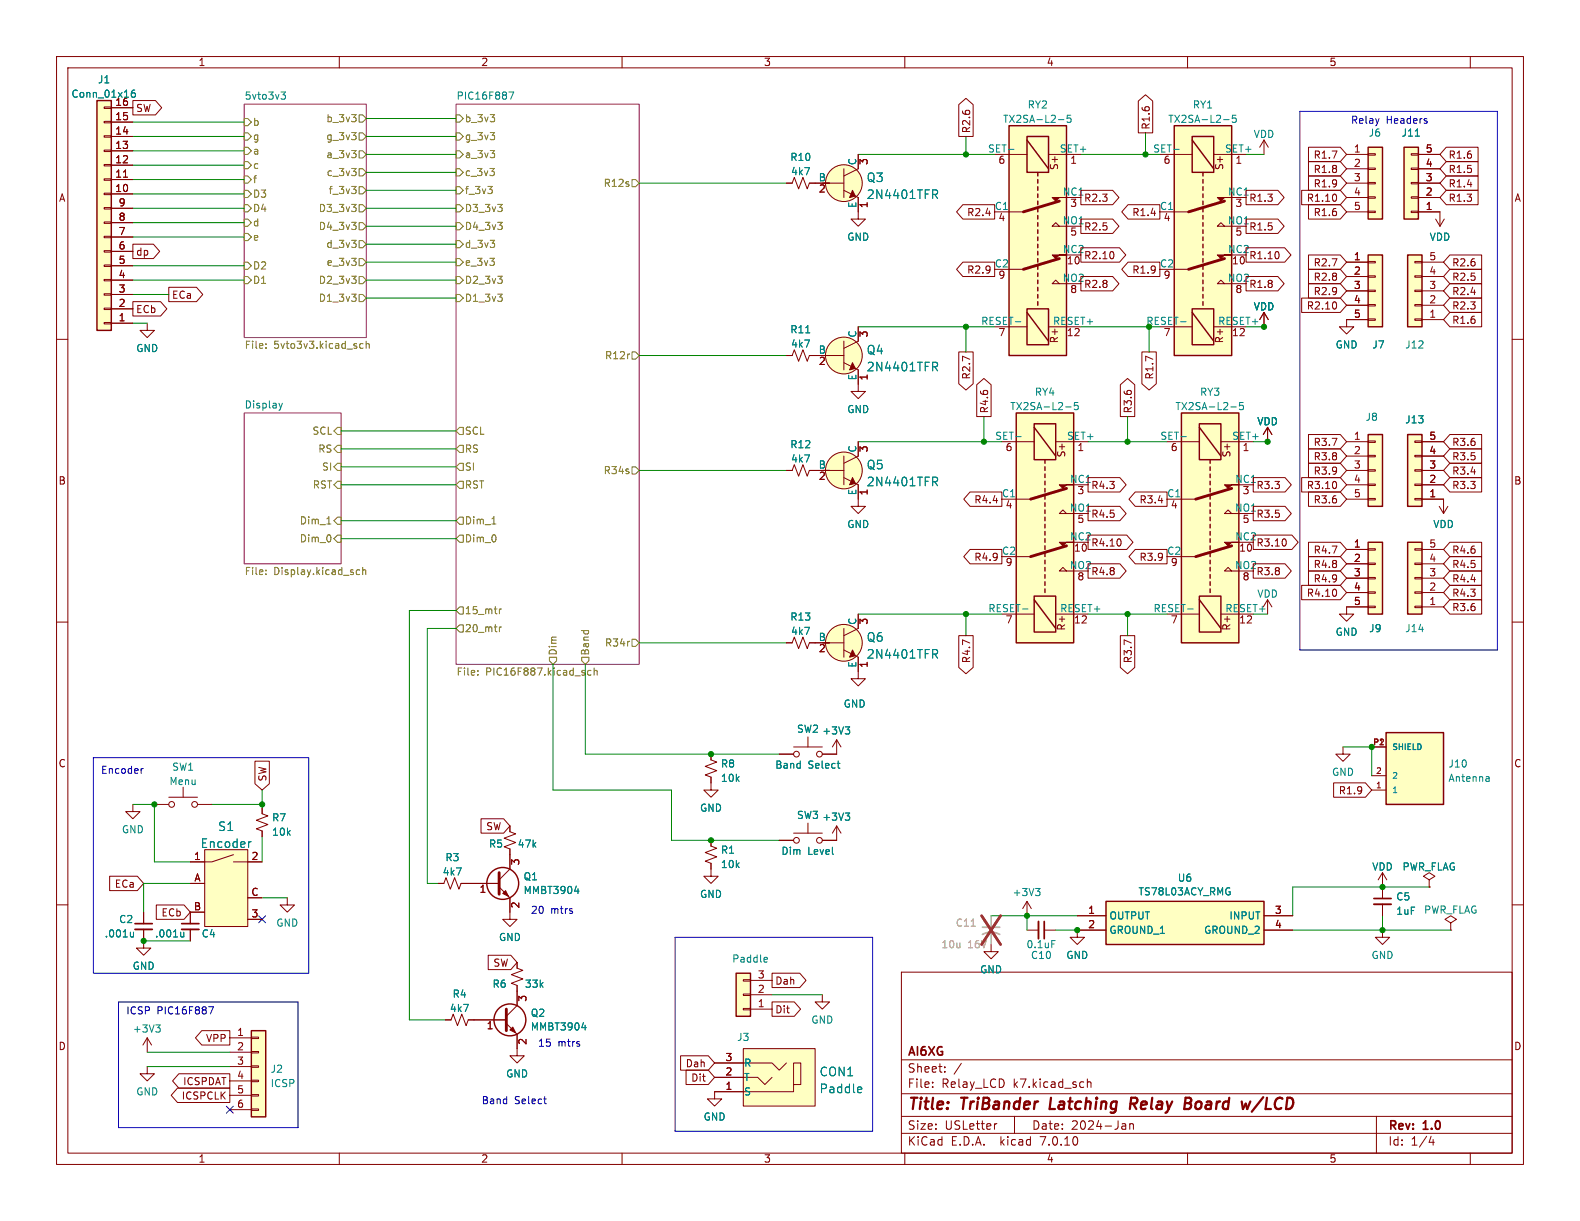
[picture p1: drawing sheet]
<svg xmlns="http://www.w3.org/2000/svg" width="279mm" height="216mm" viewBox="0 0 279 216" stroke-linecap="round" stroke-linejoin="round" font-family="sans-serif">
<g fill="none" stroke="#840000" stroke-width=".18">
<path d="M10 10h259.4v195.9h-259.4zM12 12h255.4v191.9h-255.4zM18.4 18.9h1.3v.3h-1.3zM19.7 19.1h3.8M23.5 17.8h4l1.1 1.3-1.1 1.2h-4zM60 10v2M110 10v2M160 10v2M169.5 18.5l1.3-1.1 1.3 1.1v5.6h-2.6zM201.3 17.9l1.3-1.1 1.2 1.1v5.6h-2.5zM210 10v2M260 10v2"/>
<path d="M18.4 21.5h1.3v.2h-1.3zM18.4 24h1.3v.3h-1.3zM18.4 26.5h1.3v.3h-1.3zM18.4 29.1h1.3v.2h-1.3zM18.4 31.6h1.3v.3h-1.3zM18.4 34.2h1.3v.2h-1.3zM18.4 36.7h1.3v.3h-1.3zM18.4 39.2h1.3v.3h-1.3zM19.7 34.3h3.8M19.7 31.8h3.8M19.7 29.2h3.8M19.7 26.7h3.8"/>
<path d="M19.7 24.1h3.8M19.7 21.6h3.8M19.7 39.4h3.8M19.7 36.8h3.8M21.8 31.3h.8M139.1 32.4h1l.4-1 .7 2 .8-2 .7 2 .4-1h6.1M149.2 33.7l2.6 1.2v3.8h1.2l-1.2 1.3-1.3-1.3h1.3M149.2 29.8v5.1M151.8 27.3v2.5l-2.6 1.3M170.3 36.2h5.6v2.5h-5.6l-1.1-1.2zM175.9 37.5h5.1M178.4 27.3h3.2"/>
<path d="M185.4 27.3h3.2M191.1 38.7h5.7l1.1 1.3-1.1 1.3h-5.7zM191.1 33.7h5.7l1.1 1.2-1.1 1.3h-5.7zM199.5 36.2h5.6v2.5h-5.6l-1.1-1.2zM205.1 37.5h5.1M207.6 27.3h3.2M214.6 27.3h3.2M220.3 33.7h5.7l1.1 1.2-1.1 1.3h-5.7zM220.3 38.7h5.7l1.1 1.3-1.1 1.3h-5.7zM223.5 24.8v2.5M223.5 24.8l-.7 1.2M223.5 24.8l.8 1.2"/>
<path d="M230.2 33.7h6.8l1.1 1.2-1.1 1.3h-6.8zM231.4 36.2h5.6l1.1 1.3-1.1 1.2h-5.6zM231.4 28.6h5.6l1.1 1.2-1.1 1.3h-5.6zM231.4 26h5.6l1.1 1.3-1.1 1.3h-5.6zM231.4 31.1h5.6l1.1 1.3-1.1 1.3h-5.6zM236.2 34.4l.2 .4-.2 .7M238.1 32.4h3.8M238.1 27.3h3.8M238.1 37.5h3.8M238.1 34.9h3.8M238.1 29.8h3.8M241.9 37.3h1.3v.3h-1.3z"/>
<path d="M241.9 34.8h1.3v.3h-1.3zM241.9 32.3h1.3v.2h-1.3zM241.9 29.7h1.3v.3h-1.3zM241.9 27.2h1.3v.2h-1.3zM249.6 27.2h1.2v.2h-1.2zM249.6 29.7h1.2v.3h-1.2zM249.6 32.3h1.2v.2h-1.2zM249.6 34.8h1.2v.3h-1.2zM249.6 37.3h1.2v.3h-1.2zM250.8 32.4h3.8M250.8 27.3h3.8M250.8 37.5h3.8v2.5"/>
<path d="M250.8 34.9h3.8M250.8 29.8h3.8M253.9 38.7l.7 1.3M255.4 38.7l-.8 1.3M255.7 26h5.7v2.6h-5.7l-1.1-1.3zM255.7 33.7h5.7v2.5h-5.7l-1.1-1.3zM255.7 31.1h5.7v2.6h-5.7l-1.1-1.3zM255.7 28.6h5.7v2.5h-5.7l-1.1-1.3zM10 60h2M18.4 41.8h1.3v.2h-1.3zM18.4 44.3h1.3v.3h-1.3zM18.4 46.9h1.3v.2h-1.3z"/>
<path d="M18.4 49.4h1.3v.3h-1.3zM18.4 51.9h1.3v.3h-1.3zM18.4 54.5h1.3v.2h-1.3zM18.4 57h1.3v.3h-1.3zM19.7 57.2h3.8M19.7 54.6h3.8M19.7 52.1h3.8M19.7 49.5h3.8M19.7 47h3.8M19.7 44.5h3.8M19.7 41.9h3.8M23.5 43.2h3.6l1.1 1.3-1.1 1.2h-3.6z"/>
<path d="M23.5 53.3h4.9l1.1 1.3-1.1 1.3h-4.9zM26 57.2v1.2h1.3l-1.3 1.3-1.2-1.3h1.2M29.8 50.8h4.9l1.2 1.3-1.2 1.2h-4.9zM151.8 57.8v2.5l-2.6 1.3M170.3 46.4h5.6v2.5h-5.6l-1.1-1.3zM178.4 47.6h2.6M178.4 57.8h3.2M185.4 57.8h3.2M187.3 40l-.6-.6-.6 .6h2.5M187.3 50.2l-.6-.7-.6 .7h2.5M191.1 48.9h5.7l1.1 1.3-1.1 1.2h-5.7zM191.1 43.8h6.9l1.1 1.3-1.1 1.3h-6.9z"/>
<path d="M196.9 44.6l.1 .4-.1 .6M199.5 46.4h5.6v2.5h-5.6l-1.1-1.3zM207.6 47.6h2.6M207.6 57.8h3.2M214.6 57.8h3.2M216.5 40l-.6-.6-.6 .6h2.5M216.5 50.2l-.6-.7-.6 .7h2.5M220.3 48.9h5.7l1.1 1.3-1.1 1.2h-5.7zM220.3 43.8h6.9l1.1 1.3-1.1 1.3h-6.9zM223.5 55.2l-.7 1.3M223.5 55.2v2.6M223.5 55.2l.8 1.3"/>
<path d="M226.1 44.6l.1 .4-.1 .6M230.2 52.7h6.8l1.1 1.3-1.1 1.2h-6.8zM231.4 47.6h5.6l1.1 1.3-1.1 1.3h-5.6zM231.4 45.1h5.6l1.1 1.3-1.1 1.2h-5.6zM231.4 50.2h5.6l1.1 1.2-1.1 1.3h-5.6zM236.2 53.5l.2 .4-.2 .6M238.1 46.4h3.8M238.1 48.9h3.8M238.1 51.4h3.8M238.1 54h3.8M241.9 56.4h1.3v.2h-1.3zM241.9 53.8h1.3v.3h-1.3z"/>
<path d="M241.9 51.3h1.3v.3h-1.3zM241.9 48.8h1.3v.2h-1.3zM241.9 46.2h1.3v.3h-1.3zM241.9 56.5h-3.8v1.3h1.3l-1.3 1.3-1.2-1.3h1.2M250.2 46.2h1.3v.3h-1.3zM250.2 48.8h1.3v.2h-1.3zM250.2 51.3h1.3v.3h-1.3zM250.2 53.8h1.3v.3h-1.3zM250.2 56.4h1.3v.2h-1.3zM251.5 46.4h3.8M251.5 48.9h3.8M251.5 51.4h3.8"/>
<path d="M251.5 54h3.8M251.5 56.5h3.8M256.4 52.7h5.6v2.5h-5.6l-1.1-1.2zM256.4 55.2h5.6v2.6h-5.6l-1.1-1.3zM256.4 47.6h5.6v2.6h-5.6l-1.1-1.3zM256.4 50.2h5.6v2.5h-5.6l-1.1-1.3zM256.4 45.1h5.6v2.5h-5.6l-1.1-1.2zM267.4 60h2M139.1 62.9h1l.4-1.1 .7 2.1 .8-2.1 .7 2.1 .4-1h6.1M149.2 64.1l2.6 1.3v3.8h1.2l-1.2 1.3-1.3-1.3h1.3M149.2 60.3v5.1M151.8 78.1v2.5l-2.6 1.3"/>
<path d="M169.5 62.2h2.6v5.7l-1.3 1.1-1.3-1.1zM172.7 68l1.3-1.1 1.3 1.1v5.7h-2.6zM179.7 78.1h3.2M186.7 78.1h3.2M198.1 68l1.3-1.1 1.3 1.1v5.7h-2.6zM201.9 62.2h2.6v5.7l-1.3 1.1-1.3-1.1zM208.9 78.1h3.2M215.9 78.1h3.2M224.2 75.6l-.8 1.2M224.2 75.6v2.5M224.2 75.6l.7 1.2M231.4 79.4h5.6l1.1 1.2-1.1 1.3h-5.6z"/>
<path d="M231.4 76.8h5.6l1.1 1.3-1.1 1.3h-5.6zM238.1 78.1h3.8M241.9 78h1.3v.2h-1.3zM250.2 78h1.3v.2h-1.3zM251.5 78.1h3.8M256.4 76.8h5.6v2.6h-5.6l-1.1-1.3zM256.4 79.4h5.6v2.5h-5.6l-1.1-1.3zM139.1 83.2h1l.4-1 .7 2 .8-2 .7 2 .4-1h6.1M149.2 84.5l2.6 1.2v3.8h1.2l-1.2 1.3-1.3-1.3h1.3M149.2 80.6v5.1M171.5 87h5.7v2.5h-5.7l-1.1-1.2zM171.5 97.2h5.7v2.5h-5.7l-1.1-1.3z"/>
<path d="M177.2 88.3h5M179.7 98.4h2.5M188.6 90.8l-.6-.6-.7 .6h2.6M192.4 89.5h5.6l1.1 1.3-1.1 1.3h-5.6zM192.4 99.7h5.6l1.1 1.3-1.1 1.2h-5.6zM192.4 94.6h6.8l1.2 1.3-1.2 1.3h-6.8zM192.4 84.5h5.6l1.1 1.2-1.1 1.3h-5.6zM198.1 95.4l.1 .4-.1 .6M200.7 97.2h5.7v2.5h-5.7l-1.1-1.3zM200.7 87h5.7v2.5h-5.7l-1.1-1.2zM206.4 88.3h5.1M208.9 98.4h2.6"/>
<path d="M217.8 90.8l-.6-.6-.7 .6h2.6M221.6 99.7h5.6l1.2 1.3-1.2 1.2h-5.6zM221.6 84.5h5.6l1.2 1.2-1.2 1.3h-5.6zM221.6 89.5h5.6l1.2 1.3-1.2 1.3h-5.6zM221.6 94.6h6.9l1.1 1.3-1.1 1.3h-6.9zM227.3 95.4l.2 .4-.2 .6M230.2 84.5h6.8l1.1 1.2-1.1 1.3h-6.8zM231.4 81.9h5.6l1.1 1.3-1.1 1.3h-5.6zM231.4 87h5.6l1.1 1.3-1.1 1.2h-5.6zM231.4 95.9h5.6l1.1 1.3-1.1 1.2h-5.6zM231.4 98.4h5.6l1.1 1.3-1.1 1.3h-5.6zM236.2 85.2l.2 .4-.2 .7"/>
<path d="M238.1 83.2h3.8M238.1 99.7h3.8M238.1 97.2h3.8M238.1 88.3h3.8M238.1 85.7h3.8M238.1 80.6h3.8M241.9 88.1h1.3v.3h-1.3zM241.9 85.6h1.3v.3h-1.3zM241.9 83.1h1.3v.2h-1.3zM241.9 80.5h1.3v.3h-1.3zM241.9 99.6h1.3v.2h-1.3zM241.9 97h1.3v.3h-1.3z"/>
<path d="M250.2 97h1.3v.3h-1.3zM250.2 99.6h1.3v.2h-1.3zM250.2 80.5h1.3v.3h-1.3zM250.2 83.1h1.3v.2h-1.3zM250.2 85.6h1.3v.3h-1.3zM250.2 88.1h1.3v.3h-1.3zM251.5 83.2h3.8M251.5 99.7h3.8M251.5 97.2h3.8M251.5 88.3h3.8v2.5M251.5 85.7h3.8M251.5 80.6h3.8"/>
<path d="M254.5 89.5l.8 1.3M256 89.5l-.7 1.3M256.4 81.9h5.6v2.6h-5.6l-1.1-1.3zM256.4 84.5h5.6v2.5h-5.6l-1.1-1.3zM256.4 95.9h5.6v2.5h-5.6l-1.1-1.2zM256.4 98.4h5.6v2.6h-5.6l-1.1-1.3zM10 110h2M139.1 113.7h1l.4-1.1 .7 2.1 .8-2.1 .7 2.1 .4-1h6.1M149.2 114.9l2.6 1.3v3.8h1.2l-1.2 1.3-1.3-1.3h1.3M149.2 111.1v5.1M151.8 108.6v2.5l-2.6 1.3M169.5 112.4h2.6v5.6l-1.3 1.1-1.3-1.1z"/>
<path d="M179.7 108.6h3.2M186.7 108.6h3.2M188.6 101l-.6-.7-.7 .7h2.6M198.1 112.4h2.6v5.6l-1.3 1.1-1.3-1.1zM208.9 108.6h3.2M215.9 108.6h3.2M217.8 101l-.6-.7-.7 .7h2.6M224.2 106v2.6M224.2 106l-.8 1.3M224.2 106l.7 1.3M230.2 103.5h6.8l1.1 1.3-1.1 1.2h-6.8zM231.4 101h5.6l1.1 1.2-1.1 1.3h-5.6z"/>
<path d="M236.2 104.3l.2 .4-.2 .6M238.1 104.8h3.8M238.1 102.2h3.8M241.9 107.2h1.3v.2h-1.3zM241.9 104.6h1.3v.3h-1.3zM241.9 102.1h1.3v.3h-1.3zM241.9 107.3h-3.8v1.3h1.3l-1.3 1.3-1.2-1.3h1.2M250.2 102.1h1.3v.3h-1.3zM250.2 104.6h1.3v.3h-1.3zM250.2 107.2h1.3v.2h-1.3zM251.5 107.3h3.8M251.5 104.8h3.8"/>
<path d="M251.5 102.2h3.8M256.4 106h5.6v2.6h-5.6l-1.1-1.3zM256.4 101h5.6v2.5h-5.6l-1.1-1.3zM256.4 103.5h5.6v2.5h-5.6l-1.1-1.2zM267.4 110h2M32.4 139.2v1.8M45.1 134.6h2.5v4l-1.2 1.1-1.3-1.1zM125.7 133.4v1l1 .3-2 .8 2 .8-2 .7 1 .4v2.3h1.3l-1.3 1.3-1.2-1.3h1.2M137.8 133.4h2.5M140.3 132.1h5.1M142.9 130.3v1.8M148 130.8v2.6h-2.6"/>
<path d="M148 130.8l-.8 1.3M148 130.8l.7 1.3M235.8 138.4h5.7l1.1 1.3-1.1 1.3h-5.7zM237.5 132.1v1.3h1.3l-1.3 1.2-1.3-1.2h1.3M242.6 139.7h2.5M242.6 137.2h2.5M242.6 132.1h2.5M10 160h2M19.4 154.9h4.9l1.1 1.3-1.1 1.3h-4.9zM23.5 142.2v1.3h1.3l-1.3 1.3-1.3-1.3h1.3M27.3 142.2h2.5M29.8 141h5.1"/>
<path d="M33.7 156.2h2.5M34.9 142.2h2.6M36.2 150.2h7.6v13.6h-7.6zM41.3 151.1l-3.8 1.3h-3.8M41.3 152.4h5.1M43.8 158.8h2.6M46.4 142.9v1l1 .4-2.1 .7 2.1 .8-2.1 .8 1.1 .3v1.1M50.8 158.8v1.2h1.3l-1.3 1.3-1.3-1.3h1.3M77.5 156.2h1l.4-1 .7 2 .8-2 .8 2 .3-1h6.8M85.1 144.8h4l1.1 1.3-1.1 1.2h-4zM88.3 156.8l1.9 2v3.8h1.2l-1.2 1.2-1.3-1.2h1.3M90.2 146.1v1l1 .3-2 .8 2 .8-2 .7 1 .4v3.6l-1.9 1.9"/>
<path d="M125.7 148.6v1l1 .4-2 .7 2 .8-2 .8 1 .4v2.2h1.3l-1.3 1.3-1.2-1.3h1.2M137.8 148.6h2.5M140.3 147.3h5.1M142.9 145.5v1.8M148 146.1v2.5h-2.6M148 146.1l-.8 1.2M148 146.1l.7 1.2M181.6 159.4l-.8 1.3M181.6 159.4v2.5M181.6 159.4l.8 1.3M244.5 154.3l-.8 1.3M244.5 154.3v4.6"/>
<path d="M244.5 159.9v2M244.5 154.3l.7 1.3M252.7 155.6l1-.7-1-.6-1 .6 1 .7v1.2M252.7 156.8h.1M267.4 160h2M25.4 164.3v3.3h1.3l-1.3 1.3-1.3-1.3h1.3M25.4 161.3v2M27.6 160h4.9l1.2 1.3-1.2 1.3h-4.9zM33.7 161.3h2.5M33.7 161.3v2M33.7 164.3v2.1M43.8 162.6h2.6"/>
<path d="M86.3 168.9h4l1.1 1.3-1.1 1.3h-4zM91.4 170.2v1l1.1 .4-2.1 .7 2.1 .8-2.1 .8 1 .3v3.6l-1.9 1.9M131.4 173.2h1.3v.3h-1.3zM131.4 175.8h1.3v.2h-1.3zM131.4 178.3h1.3v.3h-1.3zM132.7 178.4h3.8M132.7 175.9h3.8M132.7 173.4h3.8M136.5 172.1h4.9l1.1 1.3-1.1 1.2h-4.9zM136.5 177.2h4l1.1 1.2-1.1 1.3h-4zM145.4 175.9v1.3h1.3l-1.3 1.2-1.3-1.2h1.3M159.4 171.9h108v32h-108z"/>
<path d="M175.3 167v1.3h1.2l-1.2 1.2-1.3-1.2h1.3M181.6 164.5h2M184.7 164.5h2M190.5 161.9h5.1M195.6 164.5h-5.1v1.2h1.3l-1.3 1.3-1.3-1.3h1.3M223.5 161.9h5.1M223.5 164.5h5.1M244.5 164.5v1.2h1.2l-1.2 1.3-1.3-1.3h1.3M256.5 163.2l1.1-.6-1.1-.7-1 .7 1 .6v1.3M256.5 164.5h.1M26 188.6v1.3h1.3l-1.3 1.2-1.2-1.2h1.2M26 183.5l-.7 1.3"/>
<path d="M26 183.5v2.6M26 183.5l.8 1.3M31.4 192.4h9.2v2.5h-9.2l-1.1-1.2zM31.6 189.9h9v2.5h-9l-1.1-1.3zM35.7 182.2h4.9v2.6h-4.9l-1.1-1.3zM40.6 183.5h3.8M40.6 186.1h3.8M40.6 188.6h3.8M40.6 191.1h3.8M40.6 193.7h3.8M40.6 196.2h3.8M44.4 196.1h1.3v.2h-1.3z"/>
<path d="M44.4 193.5h1.3v.3h-1.3zM44.4 191h1.3v.3h-1.3zM44.4 188.5h1.3v.2h-1.3zM44.4 185.9h1.3v.3h-1.3zM44.4 183.4h1.3v.2h-1.3zM78.7 180.3h1.1l.3-1 .8 2.1 .8-2.1 .7 2.1 .4-1.1h6.7M89.5 181l1.9 1.9v3.8h1.3l-1.3 1.3-1.2-1.3h1.2M120.4 186.7h4.9l1.1 1.3-1.1 1.2h-4.9zM121.3 189.2h4l1.1 1.3-1.1 1.3h-4zM126.4 190.5h7.6l1.3 1.3 1.2-1.3M126.4 188h10.1l1.3 1.2 1.3-1.2M131.4 185.4h12.7v10.2h-12.7z"/>
<path d="M140.3 191.8h1.3v-3.8h-1.3v5h-13.9v1.3h1.2l-1.2 1.3-1.3-1.3h1.3M159.4 197.4h108M159.4 193.4h108M159.4 187.4h108M164.9 192.1v.2M164.9 191.4v.1M167.1 189.4v.2M167.1 188.7v.1M170 188l-1.3 1.9M176.3 198.7l-.3 .1M179.4 197.4v3M192.3 190.8v1.5"/>
<path d="M192.3 191.4l.2-.1 .4 .1v.9M198.6 198.7h.3l.2 .2v.8M199.1 199.6l-.5 .1M199.1 199l-.5 .1M199.8 198.8l.2-.1 .4 .1v.9M199.8 198.7v1M243.4 197.4v6.5M60 203.9v2M110 203.9v2M159.4 200.4h108M160 203.9v2M210 203.9v2"/>
<path d="M253.1 200.9l-.4 1.1h.9M253.4 201.5v1M260 203.9v2"/>
<circle cx="149.2" cy="32.4" r="3.3"/>
<circle cx="149.2" cy="62.9" r="3.3"/>
<circle cx="149.2" cy="83.2" r="3.3"/>
<circle cx="149.2" cy="113.7" r="3.3"/>
<circle cx="140.8" cy="133.4" r=".51"/>
<circle cx="144.9" cy="133.4" r=".51"/>
<circle cx="30.4" cy="142.2" r=".51"/>
<circle cx="34.4" cy="142.2" r=".51"/>
<circle cx="140.8" cy="148.6" r=".51"/>
<circle cx="144.9" cy="148.6" r=".51"/>
</g>
<path d="M185.9 194.1l-.3 2h1M200.4 195.2l.5 .9M200.8 194.1h-.8l-.2 2M200.9 195.1l-1 .1M209.5 195.1h.7M209.7 194.1h.6a.49 .49 0 0 1 .4 .5 .49 .49 0 0 1-.5 .5M210.2 195.1l.3 .1a.58 .58 0 0 1-.3 .9h-.8M223.4 194l-2 2.6" fill="none" stroke="#840000" stroke-width=".4"/>
<g fill="#fff" stroke="#fff" stroke-width=".18">
<path d="M80.6 18.4h32.4v99.1h-32.4z"/>
<path d="M43.2 18.4h21.6v41.3h-21.6z"/>
<path d="M43.2 73h17.1v26.7h-17.1z"/>
</g>
<path d="M43.2 18.4h21.6v41.3h-21.6zM80.6 18.4h32.4v99.1h-32.4zM43.2 73h17.1v26.7h-17.1z" fill="none" stroke="#840084" stroke-width=".18"/>
<g fill="none" stroke="#848400" stroke-width=".18">
<path d="M43.2 36.2h.6l.6 .6-.6 .7h-.6zM43.2 38.7h.6l.6 .7-.6 .6h-.6zM43.2 31.1h.6l.6 .7-.6 .6h-.6zM43.2 26h.6l.6 .7-.6 .6h-.6zM43.2 28.6h.6l.6 .6-.6 .6h-.6zM43.2 33.7h.6l.6 .6-.6 .6h-.6zM43.2 21h.6l.6 .6-.6 .6h-.6zM43.2 23.5h.6l.6 .6-.6 .7h-.6zM62.2 29.8h.8l-.5 .5M62.2 36.1h.8l-.5 .5M62.2 33h.8l-.5 .4M62.2 39.3h.8l-.5 .5"/>
<path d="M62.9 36.7v.6M62.9 30.4v.5M62.9 33.6v.5M62.9 39.9v.6M63.5 20.3h.6l.7 .7-.7 .6h-.6zM63.5 36.2h.6l.7 .6-.7 .7h-.6zM63.5 33h.6l.7 .7-.7 .6h-.6zM63.5 23.5h.6l.7 .6-.7 .7h-.6zM63.5 26.7h.6l.7 .6-.7 .6h-.6zM63.5 29.8h.6l.7 .7-.7 .6h-.6zM63.5 39.4h.6l.7 .6-.7 .6h-.6zM80.6 26.7h.7l.6 .6-.6 .6h-.7z"/>
<path d="M80.6 20.3h.7l.6 .7-.6 .6h-.7zM80.6 29.8h.7l.6 .7-.6 .6h-.7zM80.6 23.5h.7l.6 .6-.6 .7h-.7zM80.6 36.2h.7l.6 .6-.6 .7h-.7zM80.6 33h.7l.6 .7-.6 .6h-.7zM80.6 39.4h.7l.6 .6-.6 .6h-.7zM86.3 33h.7l-.4 .4M86.6 29.8h.8l-.4 .5M87 33.6v.5M87.3 30.4v.5M88 36.1h.8l-.4 .5M88 39.3h.8l-.4 .5"/>
<path d="M88.7 36.7v.6M88.7 39.9v.6M111.8 31.8h.6l.6 .6-.6 .6h-.6zM43.2 46.4h.6l.6 .6-.6 .6h-.6zM43.2 41.3h.6l.6 .6-.6 .6h-.6zM43.2 48.9h.6l.6 .6-.6 .7h-.6zM62.2 48.8h.8l-.5 .5M62.2 52h.8l-.5 .5M62.9 49.4v.6M62.9 52.6v.6M63.5 52.1h.6l.7 .6-.7 .6h-.6zM63.5 48.9h.6l.7 .6-.7 .7h-.6z"/>
<path d="M63.5 42.5h.6l.7 .7-.7 .6h-.6zM63.5 45.7h.6l.7 .7-.7 .6h-.6zM80.6 42.5h.7l.6 .7-.6 .6h-.7zM80.6 45.7h.7l.6 .7-.6 .6h-.7zM80.6 48.9h.7l.6 .6-.6 .7h-.7zM80.6 52.1h.7l.6 .6-.6 .6h-.7zM88 48.8h.8l-.4 .5M88 52h.8l-.4 .5M88.7 49.4v.6M88.7 52.6v.6M47 61.5v.1M47 60.8v.1"/>
<path d="M59.1 79.4l.6-.7h.6v1.3h-.6zM59.7 75.6h.6v1.2h-.6l-.6-.6zM64.2 60.8h-.4l-.2 .2 .1 .5h.5M64.7 60.9l.2-.1h.3l.1 .8M64.7 60.3v1.3M81.3 75.6h.6v1.2h-.6l-.7-.6zM81.3 78.7h.6v1.3h-.6l-.7-.6zM111.2 62.6h.1M111.8 62.2h.6l.6 .7-.6 .6h-.6zM57.8 92.7h.7M59.1 85.7l.6-.6h.6v1.3h-.6zM59.7 81.9h.6v1.3h-.6l-.6-.6z"/>
<path d="M59.7 91.4h.6v1.3h-.6l-.6-.6zM59.7 94.6h.6v1.3h-.6l-.6-.6zM81.3 94.6h.6v1.3h-.6l-.7-.6zM81.3 91.4h.6v1.3h-.6l-.7-.6zM81.3 85.1h.6v1.3h-.6l-.7-.7zM81.3 81.9h.6v1.3h-.6l-.7-.6zM87 92.7h.7M111.8 82.6h.6l.6 .6-.6 .6h-.6zM47 100.8v.1M47 101.5v.1M63.1 101.5l.1 .1 .4-.1M63.6 100.8h-.4l-.1 .1"/>
<path d="M64.1 100.9l.2-.1h.3l.1 .8M64.1 100.3v1.3M81.3 107.3h.6v1.3h-.6l-.7-.6zM81.3 110.5h.6v1.3h-.6l-.7-.7zM84.5 119.3v.1M84.5 118.6v.1M88.3 107.7v.8M88.3 110.9v.8M88.7 107.7l-.4 .2M88.7 110.9l-.4 .2M97.2 116.2h1.2v.6l-.6 .7-.6-.7zM102.9 116.2h1.2v.6l-.6 .7-.6-.7z"/>
<path d="M104.5 118.6l-.4-.1-.2 .3 .1 .5h.5M105.1 118.7l.1-.2 .3 .1 .1 .8M105.1 118.1v1.3M111.2 113.4h.1M111.8 113h.6l.6 .7-.6 .6h-.6z"/>
</g>
<g fill="none" stroke="#008484" stroke-width=".18">
<path d="M23.8 15.9l-.3 .1a.86 .86 0 0 0 0 1.2l.4-.1v-.4l-.2-.3-.4 .1-.1 .2M49.7 16.3h.8l-.4 .5 .3 .1 .1 .4-.3 .2h-.3M90 16.3h.8l-.5 1.2M164.9 33.6h.6l.3 .3-.1 .4-.8 .1M165.3 34.4l.5 .7M178.3 26.4h1M187.2 21.2h.9M189.4 20.4h-.7v.6l.2-.1h.4l.1 .2v.4l-.2 .1-.5-.1M207.6 26.4h.9M216.4 21.2h1M218.6 20.4h-.6l-.1 .6 .2-.1h.4l.1 .2v.4l-.2 .1-.5-.1M250.3 24.1h.7"/>
<path d="M142.5 58.9h.7M179.6 56.9h.9M208.8 56.9h.9M49.3 71.3l.3 .8M49.6 72.1l-.1 .4M49.9 71.3l-.3 .8M164.9 64.1h.6l.3 .2-.1 .5-.8 .1M165.3 64.9l.5 .7M179.6 77.2h1M188.4 72h1M190.6 71.2h-.6v.6l.1-.1h.5l.1 .2-.1 .4-.2 .1-.4-.1M208.8 77.2h1"/>
<path d="M217.7 72h.9M219.8 71.2h-.6v.6l.1-.1h.5l.1 .2-.1 .4-.2 .1-.4-.1M164.9 84.4h.6l.3 .3-.1 .4-.8 .1M165.3 85.2l.5 .7M164.9 114.9h.6l.3 .2-.1 .5-.8 .1M165.3 115.7l.5 .7M180.8 107.7h1M210 107.7h1M148 135h.5M148.3 135.8h.2M149.5 128.5h.8l-.5 .5M150 129l.3 .3v.3l-.3 .2"/>
<path d="M263.2 137.3l.1 .2v.7M263.3 138.1l-.4 .1M263.3 137.6l-.4 .1M44.4 148.8l-.4 .2M101.6 157.6h.8M102.2 157.2v.8M149.5 143.8h.8l-.5 .5M150 144.3l.3 .2v.3l-.3 .2M183.1 157.1h.8l-.4 .5M183.7 157.6l.2 .2v.3l-.2 .3M23.6 164.8v.9M23.6 165.6l-.4 .1"/>
<path d="M32.5 165.6l-.4 .1M32.5 164.8v.9M135.3 169.3h.3l.1 .3-.6 .1M135.6 170.1h-.3M186 166.3h.6M27.5 181.2h.8l-.4 .5M28.1 181.7l.2 .3v.3l-.2 .2M102.9 181.7h.8M103.5 181.3v.8M151.9 192.2l.4 .1 .1 .3-.7 .1M152.3 193.1l-.4 .1"/>
</g>
<g fill="#ffffc2" stroke="#ffffc2" stroke-width=".18">
<path d="M36.2 150.2h7.6v13.6h-7.6z"/>
<path d="M178.4 22.2h10.2v40.7h-10.2z"/>
<path d="M248.9 95.9h2.6v12.7h-2.6z"/>
<path d="M44.4 182.2h2.6v15.3h-2.6z"/>
<path d="M130.2 172.1h2.5v7.6h-2.5z"/>
<path d="M195.6 159.4h27.9v7.6h-27.9z"/>
<path d="M207.6 22.2h10.2v40.7h-10.2z"/>
<path d="M248.9 76.8h2.6v12.7h-2.6z"/>
<path d="M241.9 45.1h2.6v12.7h-2.6z"/>
<path d="M248.9 45.1h2.6v12.7h-2.6z"/>
<path d="M208.9 73h10.2v40.7h-10.2z"/>
<path d="M241.9 76.8h2.6v12.7h-2.6z"/>
<path d="M248.3 26h2.5v12.7h-2.5z"/>
<path d="M131.4 185.4h12.7v10.2h-12.7z"/>
<path d="M241.9 95.9h2.6v12.7h-2.6z"/>
<path d="M241.9 26h2.6v12.7h-2.6z"/>
<path d="M17.1 17.8h2.6v40.6h-2.6z"/>
<path d="M245.1 129.5h10.2v12.7h-10.2z"/>
<path d="M179.7 73h10.2v40.7h-10.2z"/>
<circle cx="149.2" cy="32.4" r="3.3"/>
<circle cx="149.2" cy="83.2" r="3.3"/>
<circle cx="149.2" cy="113.7" r="3.3"/>
<circle cx="149.2" cy="62.9" r="3.3"/>
</g>
<g fill="#840000" stroke="#840000" stroke-width=".18">
<path d="M150.7 33.7l.6 1-1.1 .2z"/>
<path d="M186.1 34.9h2.5h-1.3l-.6 .7z"/>
<path d="M186.1 45.1h2.5h-1.3l-.6 .6z"/>
<path d="M150.7 84.5l.6 1-1.1 .2z"/>
<path d="M215.3 34.9h2.5h-1.3l-.6 .7z"/>
<path d="M215.3 45.1h2.5h-1.3l-.6 .6z"/>
<path d="M216.5 85.7h2.6h-1.3l-.6 .7z"/>
<path d="M216.5 95.9h2.6h-1.3l-.6 .6z"/>
<path d="M88.9 158l.5-.5 .5 1z"/>
<path d="M150.7 114.9l.6 1.1-1.1 .2z"/>
<path d="M90.2 182.1l.5-.5 .5 1z"/>
<path d="M150.7 64.1l.6 1.1-1.1 .2z"/>
<path d="M187.3 85.7h2.6h-1.3l-.6 .7z"/>
<path d="M187.3 95.9h2.6h-1.3l-.6 .6z"/>
</g>
<g fill="none" stroke="#840000" stroke-width=".25">
<path d="M17.1 17.8h2.6v40.6h-2.6zM178.4 22.2h10.2v40.7h-10.2zM181.6 24.1h3.8v6.4h-3.8zM181.6 24.8l3.8 5M183.5 30.5v.6M183.5 31.8v.6M183.5 33v.7M183.5 34.3v.6M183.5 35.6v.6M183.5 36.8v.7M183.5 38.1v.6M183.5 39.4v.6"/>
<path d="M207.6 22.2h10.2v40.7h-10.2zM210.8 24.1h3.8v6.4h-3.8zM210.8 24.8l3.8 5M212.7 30.5v.6M212.7 31.8v.6M212.7 33v.7M212.7 34.3v.6M212.7 35.6v.6M212.7 36.8v.7M212.7 38.1v.6M212.7 39.4v.6M241.9 26h2.6v12.7h-2.6z"/>
<path d="M248.3 26h2.5v12.7h-2.5zM181.6 54.6h3.8v6.4h-3.8zM181.6 55.2l3.8 5.1M183.5 40.6v.7M183.5 41.9v.6M183.5 43.2v.6M183.5 44.5v.6M183.5 45.7v.7M183.5 47v.6M183.5 48.3v.6M183.5 49.5v.7M183.5 50.8v.6"/>
<path d="M183.5 52.1v.6M183.5 53.3v.7M210.8 54.6h3.8v6.4h-3.8zM210.8 55.2l3.8 5.1M212.7 40.6v.7M212.7 41.9v.6M212.7 43.2v.6M212.7 44.5v.6M212.7 45.7v.7M212.7 47v.6M212.7 48.3v.6M212.7 49.5v.7"/>
<path d="M212.7 50.8v.6M212.7 52.1v.6M212.7 53.3v.7M241.9 45.1h2.6v12.7h-2.6zM248.9 45.1h2.6v12.7h-2.6zM179.7 73h10.2v40.7h-10.2zM182.9 74.9h3.8v6.4h-3.8zM182.9 75.6l3.8 5M208.9 73h10.2v40.7h-10.2zM212.1 74.9h3.8v6.4h-3.8zM212.1 75.6l3.8 5M241.9 76.8h2.6v12.7h-2.6z"/>
<path d="M248.9 76.8h2.6v12.7h-2.6zM184.8 81.3v.6M184.8 82.6v.6M184.8 83.8v.7M184.8 85.1v.6M184.8 86.4v.6M184.8 87.6v.7M184.8 88.9v.6M184.8 90.2v.6M184.8 91.4v.7M184.8 92.7v.6M184.8 94v.6"/>
<path d="M184.8 95.3v.6M184.8 96.5v.7M184.8 97.8v.6M184.8 99.1v.6M214 81.3v.6M214 82.6v.6M214 83.8v.7M214 85.1v.6M214 86.4v.6M214 87.6v.7M214 88.9v.6M214 90.2v.6"/>
<path d="M214 91.4v.7M214 92.7v.6M214 94v.6M214 95.3v.6M214 96.5v.7M214 97.8v.6M214 99.1v.6M241.9 95.9h2.6v12.7h-2.6zM248.9 95.9h2.6v12.7h-2.6zM182.9 105.4h3.8v6.4h-3.8zM182.9 106l3.8 5.1M184.8 100.3v.7"/>
<path d="M184.8 101.6v.6M184.8 102.9v.6M184.8 104.1v.7M212.1 105.4h3.8v6.4h-3.8zM212.1 106l3.8 5.1M214 100.3v.7M214 101.6v.6M214 102.9v.6M214 104.1v.7M245.1 129.5h10.2v12.7h-10.2zM195.6 159.4h27.9v7.6h-27.9zM130.2 172.1h2.5v7.6h-2.5z"/>
<path d="M44.4 182.2h2.6v15.3h-2.6z"/>
<circle cx="88.9" cy="156.2" r="2.82"/>
<circle cx="90.2" cy="180.3" r="2.82"/>
</g>
<path d="M187.3 35.6l-6.3 1.9M216.5 35.6l-6.3 1.9M187.3 45.7l-6.3 1.9M216.5 45.7l-6.3 1.9M188.6 86.4l-6.4 1.9M188.6 96.5l-6.4 1.9M217.8 86.4l-6.3 1.9M217.8 96.5l-6.3 1.9M88.3 154.3v3.8M89.5 178.4v3.8" fill="none" stroke="#840000" stroke-width=".51"/>
<path d="M243 159.9h3M23.9 164.3h3M32.1 164.3h3.1M183.6 162.9v3.1" fill="none" stroke="#840000" stroke-width=".33"/>
<path d="M243 158.9h3M23.9 163.3h3M32.1 163.3h3.1M184.7 162.9v3.1" fill="none" stroke="#840000" stroke-width=".3"/>
<path d="M173.7 165.2a3.2 3.2 0 0 1 3.1 0M173.7 164h3.1" fill="none" stroke="#a1a1a1" stroke-width=".3"/>
<path d="M171.7 163.8h.8M174 162.9h.5M174.2 162.7v.5M175.3 161.9v2.1M175.3 165v2" fill="none" stroke="#a1a1a1" stroke-width=".18"/>
<path d="M173.6 161.9l3.3 5.1M176.9 161.9l-3.3 5.1" fill="none" stroke="#9d3333" stroke-width=".46"/>
<path d="M229.9 19.7h34.9v95.2h-34.9zM252.3 21.4v.4M16.5 134h38.1v38.1h-38.1zM25.3 135.9l-.3 .2M21 177.2h31.7v22.2h-31.7zM36.9 178h.8l-.5 1.3M119.4 165.7h34.9v34.3h-34.9zM96.1 194.3h.5M96.4 195.1l.2 .1" fill="none" stroke="#0000c2" stroke-width=".18"/>
<g fill="none" stroke="#008400" stroke-width=".18">
<path d="M23.5 21.6h19.7M23.5 26.7h19.7M23.5 24.1h19.7M23.5 29.2h19.7M23.5 39.4h19.7M23.5 36.8h19.7M23.5 34.3h19.7M23.5 31.8h19.7M64.8 24.1h15.8M64.8 36.8h15.8M64.8 33.7h15.8M64.8 27.3h15.8"/>
<path d="M64.8 30.5h15.8M64.8 21h15.8M113 32.4h26.1M151.8 27.3h24.1M170.8 24.1v3.2M191.1 27.3h14M202.6 23.5v3.8M220.3 27.3h3.2M23.5 49.5h19.7M23.5 57.2h2.5M23.5 52.1h6.3M23.5 47h19.7"/>
<path d="M23.5 41.9h19.7M64.8 49.5h15.8M64.8 46.4h15.8M64.8 43.2h15.8M64.8 52.7h15.8M64.8 40h15.8M151.8 57.8h24.1M170.8 57.8v4.4M191.1 57.8h12.1v4.4M220.3 57.8h3.2M60.3 76.2h20.3M60.3 79.4h20.3"/>
<path d="M113 62.9h26.1M151.8 78.1h25.4M174 73.7v4.4M192.4 78.1h14M199.4 73.7v4.4M221.6 78.1h2.6M60.3 85.7h20.3M60.3 92.1h20.3M60.3 95.3h20.3M60.3 82.6h20.3M113 83.2h26.1M80.6 111.1h-5v45.1h1.9"/>
<path d="M80.6 108h-8.2v72.3h6.3M97.8 117.5v22.2h20.9v8.9h19.1M103.5 117.5v15.9h34.3M113 113.7h26.1M151.8 108.6h25.4M170.8 108.6v3.8M192.4 108.6h14M199.4 108.6v3.8M221.6 108.6h2.6M46.4 139.7v3.2M237.5 132.1h5.1v5.1M23.5 142.2h3.8v10.2h6.4"/>
<path d="M33.7 156.2h-8.3v5.1M37.5 142.2h8.9M46.4 158.8h4.4M46.4 148v4.4M252.7 156.8h-24.1v5.1M25.4 166.4h8.3M136.5 175.9h8.9M175.3 161.9h15.2M181.6 161.9v2.6M186.7 164.5h3.8M228.6 164.5h27.9M244.5 161.9v2.6"/>
<path d="M26 188.6h14.6M26 186.1h14.6"/>
</g>
<path d="M45.7 162l1.3 1.2M47 162l-1.3 1.2M40 195.6l1.2 1.2M41.2 195.6l-1.2 1.2" fill="none" stroke="#000084" stroke-width=".18"/>
<g fill="#008400" stroke="#008400" stroke-width=".18">
<circle cx="170.8" cy="27.3" r=".46"/>
<circle cx="170.8" cy="57.8" r=".46"/>
<circle cx="202.6" cy="27.3" r=".46"/>
<circle cx="203.2" cy="57.8" r=".46"/>
<circle cx="199.4" cy="78.1" r=".46"/>
<circle cx="174" cy="78.1" r=".46"/>
<circle cx="223.5" cy="57.8" r=".46"/>
<circle cx="224.2" cy="78.1" r=".46"/>
<circle cx="170.8" cy="108.6" r=".46"/>
<circle cx="199.4" cy="108.6" r=".46"/>
<circle cx="181.6" cy="161.9" r=".46"/>
<circle cx="190.5" cy="164.5" r=".46"/>
<circle cx="242.6" cy="132.1" r=".46"/>
<circle cx="244.5" cy="164.5" r=".46"/>
<circle cx="244.5" cy="156.8" r=".46"/>
<circle cx="125.7" cy="133.4" r=".46"/>
<circle cx="125.7" cy="148.6" r=".46"/>
<circle cx="46.4" cy="142.2" r=".46"/>
<circle cx="27.3" cy="142.2" r=".46"/>
<circle cx="25.4" cy="166.4" r=".46"/>
</g>
<g font-size="2.8" fill="#840000">
<text x="160.4" y="196.8">Title:</text>
<text x="170.1" y="196.8">TriBander</text>
<text x="186.5" y="196.8">Latching</text>
<text x="201.5" y="196.8">Relay</text>
<text x="211.9" y="196.8">Board</text>
<text x="222.9" y="196.8">w/LCD</text>
</g>
<g font-size="2.1" fill="#008484">
<text x="153.2" y="32.4">Q3</text>
<text x="153.2" y="35.4">2N4401TFR</text>
<text x="153.2" y="62.9">Q4</text>
<text x="153.2" y="65.9">2N4401TFR</text>
<text x="153.2" y="83.2">Q5</text>
<text x="153.2" y="86.2">2N4401TFR</text>
<text x="153.2" y="113.7">Q6</text>
<text x="153.2" y="116.7">2N4401TFR</text>
<text x="38.5" y="147.1">S1</text>
<text x="35.4" y="150.1">Encoder</text>
<text x="144.8" y="190.5">CON1</text>
<text x="144.8" y="193.5">Paddle</text>
</g>
<g font-size="2.1" fill="#840000">
<text x="160.4" y="189.9">Sheet:</text>
<text x="160.4" y="187.1">AI6XG</text>
<text x="160.4" y="192.6">File:</text>
<text x="166.5" y="192.6">Relay_LCD</text>
<text x="179.2" y="192.6">k7.kicad_sch</text>
<text x="160.4" y="202.8">KiCad</text>
<text x="160.4" y="200">Size:</text>
<text x="167.1" y="200">USLetter</text>
<text x="168.1" y="202.8">E.D.A.</text>
<text x="177" y="202.8">kicad</text>
<text x="182.4" y="200">Date:</text>
<text x="184.2" y="202.8">7.0.10</text>
<text x="189.4" y="200">2024-Jan</text>
<text x="245.4" y="200.2">Rev:</text>
<text x="245.4" y="202.8">Id:</text>
<text x="249.5" y="202.8">1/4</text>
<text x="251.8" y="200.2">1.0</text>
</g>
<g font-size="1.8" fill="#840000">
<text x="35" y="11.9">1</text>
<text x="85" y="11.9">2</text>
<text x="135" y="11.9">3</text>
<text x="185" y="11.9">4</text>
<text x="235" y="11.9">5</text>
<text x="20.3" y="23.9">14</text>
<text x="20.3" y="21.3">15</text>
<text x="20.3" y="18.8">16</text>
<text x="24" y="20">SW</text>
<text x="171.8" y="23.7" transform="rotate(-90 171.8 23.7)">R2.6</text>
<text x="203.5" y="23" transform="rotate(-90 203.5 23)">R1.6</text>
<text x="20.3" y="29">12</text>
<text x="20.3" y="26.4">13</text>
<text x="153.7" y="29.3" transform="rotate(-90 153.7 29.3)">3</text>
<text x="176.5" y="29.3">6</text>
<text x="189.2" y="29.3">1</text>
<text x="205.7" y="29.3">6</text>
<text x="218.4" y="29.3">1</text>
<text x="232.2" y="28.3">R1.7</text>
<text x="239.3" y="27.1">1</text>
<text x="239.3" y="29.6">2</text>
<text x="252" y="29.6">4</text>
<text x="252" y="27.1">5</text>
<text x="256.1" y="28.3">R1.6</text>
<text x="10.3" y="35.9">A</text>
<text x="20.3" y="34">10</text>
<text x="20.3" y="31.5">11</text>
<text x="144.7" y="34.4">2</text>
<text x="187.3" y="30.2" transform="rotate(-90 187.3 30.2)">S+</text>
<text x="191.6" y="35.9">R2.3</text>
<text x="216.5" y="30.2" transform="rotate(-90 216.5 30.2)">S+</text>
<text x="220.8" y="35.9">R1.3</text>
<text x="231" y="35.9">R1.10</text>
<text x="232.2" y="30.8">R1.8</text>
<text x="232.2" y="33.3">R1.9</text>
<text x="239.3" y="32.1">3</text>
<text x="239.3" y="34.7">4</text>
<text x="252" y="34.7">2</text>
<text x="252" y="32.1">3</text>
<text x="256.1" y="35.9">R1.3</text>
<text x="256.1" y="33.3">R1.4</text>
<text x="256.1" y="30.8">R1.5</text>
<text x="267.7" y="35.9">A</text>
<text x="20.9" y="41.7">7</text>
<text x="20.9" y="39.1">8</text>
<text x="20.9" y="36.6">9</text>
<text x="153.7" y="36.9" transform="rotate(-90 153.7 36.9)">1</text>
<text x="170.9" y="38.4">R2.4</text>
<text x="176.5" y="39.4">4</text>
<text x="189.2" y="36.9">3</text>
<text x="189.2" y="42">5</text>
<text x="191.6" y="41">R2.5</text>
<text x="200.1" y="38.4">R1.4</text>
<text x="205.7" y="39.4">4</text>
<text x="218.4" y="36.9">3</text>
<text x="218.4" y="42">5</text>
<text x="220.8" y="41">R1.5</text>
<text x="232.2" y="38.4">R1.6</text>
<text x="239.3" y="37.2">5</text>
<text x="252" y="37.2">1</text>
<text x="20.9" y="46.7">5</text>
<text x="20.9" y="44.2">6</text>
<text x="24" y="45.4">dp</text>
<text x="188.6" y="47.1">10</text>
<text x="191.6" y="46">R2.10</text>
<text x="217.8" y="47.1">10</text>
<text x="220.8" y="46">R1.10</text>
<text x="232.2" y="47.3">R2.7</text>
<text x="239.3" y="46.1">1</text>
<text x="252.7" y="46.1">5</text>
<text x="256.7" y="47.3">R2.6</text>
<text x="20.9" y="51.8">3</text>
<text x="20.9" y="49.3">4</text>
<text x="30.3" y="53">ECa</text>
<text x="170.9" y="48.6">R2.9</text>
<text x="176.5" y="49.6">9</text>
<text x="189.2" y="52.1">8</text>
<text x="191.6" y="51.1">R2.8</text>
<text x="200.1" y="48.6">R1.9</text>
<text x="205.7" y="49.6">9</text>
<text x="218.4" y="52.1">8</text>
<text x="220.8" y="51.1">R1.8</text>
<text x="232.2" y="49.8">R2.8</text>
<text x="232.2" y="52.4">R2.9</text>
<text x="239.3" y="48.6">2</text>
<text x="239.3" y="51.2">3</text>
<text x="239.3" y="53.7">4</text>
<text x="252.7" y="53.7">2</text>
<text x="252.7" y="51.2">3</text>
<text x="252.7" y="48.6">4</text>
<text x="256.7" y="49.8">R2.5</text>
<text x="256.7" y="52.4">R2.4</text>
<text x="20.9" y="56.9">1</text>
<text x="20.9" y="54.4">2</text>
<text x="24" y="55.6">ECb</text>
<text x="153.7" y="59.8" transform="rotate(-90 153.7 59.8)">3</text>
<text x="176.5" y="59.8">7</text>
<text x="188.6" y="59.8">12</text>
<text x="205.7" y="59.8">7</text>
<text x="217.8" y="59.8">12</text>
<text x="231" y="54.9">R2.10</text>
<text x="239.3" y="56.3">5</text>
<text x="252.7" y="56.3">1</text>
<text x="256.7" y="54.9">R2.3</text>
<text x="256.7" y="57.5">R1.6</text>
<text x="144.7" y="64.8">2</text>
<text x="187.3" y="60.8" transform="rotate(-90 187.3 60.8)">R+</text>
<text x="216.5" y="60.8" transform="rotate(-90 216.5 60.8)">R+</text>
<text x="153.7" y="67.4" transform="rotate(-90 153.7 67.4)">1</text>
<text x="171.8" y="67.2" transform="rotate(-90 171.8 67.2)">R2.7</text>
<text x="204.2" y="67.2" transform="rotate(-90 204.2 67.2)">R1.7</text>
<text x="174.9" y="73.2" transform="rotate(-90 174.9 73.2)">R4.6</text>
<text x="200.3" y="73.2" transform="rotate(-90 200.3 73.2)">R3.6</text>
<text x="239.3" y="77.9">1</text>
<text x="252.7" y="77.9">5</text>
<text x="153.7" y="80.1" transform="rotate(-90 153.7 80.1)">3</text>
<text x="177.7" y="80.1">6</text>
<text x="188.6" y="81" transform="rotate(-90 188.6 81)">S+</text>
<text x="190.4" y="80.1">1</text>
<text x="206.9" y="80.1">6</text>
<text x="217.8" y="81" transform="rotate(-90 217.8 81)">S+</text>
<text x="219.6" y="80.1">1</text>
<text x="232.2" y="81.6">R3.8</text>
<text x="232.2" y="79.1">R3.7</text>
<text x="239.3" y="80.4">2</text>
<text x="239.3" y="82.9">3</text>
<text x="252.7" y="82.9">3</text>
<text x="252.7" y="80.4">4</text>
<text x="256.7" y="79.1">R3.6</text>
<text x="256.7" y="81.6">R3.5</text>
<text x="10.3" y="85.9">B</text>
<text x="144.7" y="85.2">2</text>
<text x="153.7" y="87.7" transform="rotate(-90 153.7 87.7)">1</text>
<text x="172.2" y="89.2">R4.4</text>
<text x="190.4" y="87.7">3</text>
<text x="192.9" y="86.7">R4.3</text>
<text x="201.4" y="89.2">R3.4</text>
<text x="219.6" y="87.7">3</text>
<text x="222.1" y="86.7">R3.3</text>
<text x="231" y="86.7">R3.10</text>
<text x="232.2" y="84.1">R3.9</text>
<text x="232.2" y="89.2">R3.6</text>
<text x="239.3" y="85.5">4</text>
<text x="239.3" y="88">5</text>
<text x="252.7" y="88">1</text>
<text x="252.7" y="85.5">2</text>
<text x="256.7" y="84.1">R3.4</text>
<text x="256.7" y="86.7">R3.3</text>
<text x="267.7" y="85.9">B</text>
<text x="177.7" y="90.2">4</text>
<text x="190.4" y="92.8">5</text>
<text x="192.9" y="91.8">R4.5</text>
<text x="206.9" y="90.2">4</text>
<text x="219.6" y="92.8">5</text>
<text x="222.1" y="91.8">R3.5</text>
<text x="172.2" y="99.4">R4.9</text>
<text x="177.7" y="100.4">9</text>
<text x="189.8" y="97.9">10</text>
<text x="192.9" y="101.9">R4.8</text>
<text x="192.9" y="96.8">R4.10</text>
<text x="201.4" y="99.4">R3.9</text>
<text x="206.9" y="100.4">9</text>
<text x="219" y="97.9">10</text>
<text x="222.1" y="101.9">R3.8</text>
<text x="222.1" y="96.8">R3.10</text>
<text x="232.2" y="98.1">R4.7</text>
<text x="232.2" y="100.6">R4.8</text>
<text x="239.3" y="96.9">1</text>
<text x="239.3" y="99.4">2</text>
<text x="239.3" y="102">3</text>
<text x="252.7" y="102">3</text>
<text x="252.7" y="99.4">4</text>
<text x="252.7" y="96.9">5</text>
<text x="256.7" y="98.1">R4.6</text>
<text x="256.7" y="100.6">R4.5</text>
<text x="190.4" y="102.9">8</text>
<text x="219.6" y="102.9">8</text>
<text x="231" y="105.7">R4.10</text>
<text x="232.2" y="103.2">R4.9</text>
<text x="239.3" y="104.5">4</text>
<text x="239.3" y="107.1">5</text>
<text x="252.7" y="107.1">1</text>
<text x="252.7" y="104.5">2</text>
<text x="256.7" y="103.2">R4.4</text>
<text x="256.7" y="105.7">R4.3</text>
<text x="153.7" y="110.6" transform="rotate(-90 153.7 110.6)">3</text>
<text x="177.7" y="110.6">7</text>
<text x="188.6" y="111.6" transform="rotate(-90 188.6 111.6)">R+</text>
<text x="189.8" y="110.6">12</text>
<text x="206.9" y="110.6">7</text>
<text x="217.8" y="111.6" transform="rotate(-90 217.8 111.6)">R+</text>
<text x="219" y="110.6">12</text>
<text x="256.7" y="108.3">R3.6</text>
<text x="144.7" y="115.6">2</text>
<text x="153.7" y="118.2" transform="rotate(-90 153.7 118.2)">1</text>
<text x="171.8" y="117.4" transform="rotate(-90 171.8 117.4)">R4.7</text>
<text x="200.3" y="117.4" transform="rotate(-90 200.3 117.4)">R3.7</text>
<text x="10.3" y="135.9">C</text>
<text x="267.7" y="135.9">C</text>
<text x="47.3" y="138.3" transform="rotate(-90 47.3 138.3)">SW</text>
<text x="236.6" y="140.7">R1.9</text>
<text x="85.9" y="147">SW</text>
<text x="34.2" y="152.1">1</text>
<text x="34.3" y="156">A</text>
<text x="44.4" y="152.1">2</text>
<text x="92.2" y="153.1" transform="rotate(-90 92.2 153.1)">3</text>
<text x="20.2" y="157.2">ECa</text>
<text x="34.2" y="161">B</text>
<text x="44.3" y="158.5">C</text>
<text x="84.7" y="158.2">1</text>
<text x="92.2" y="160.7" transform="rotate(-90 92.2 160.7)">2</text>
<text x="192.3" y="161.7">1</text>
<text x="225.4" y="161.7">3</text>
<text x="28.5" y="162.2">ECb</text>
<text x="44.4" y="162.3">3</text>
<text x="192.3" y="164.2">2</text>
<text x="225.4" y="164.2">4</text>
<text x="87.1" y="171.1">SW</text>
<text x="133.9" y="173.1">3</text>
<text x="93.4" y="177.2" transform="rotate(-90 93.4 177.2)">3</text>
<text x="133.9" y="178.2">1</text>
<text x="133.9" y="175.6">2</text>
<text x="137" y="174.3">Dah</text>
<text x="137" y="179.4">Dit</text>
<text x="10.3" y="185.9">D</text>
<text x="36.3" y="184.5">VPP</text>
<text x="41.8" y="183.3">1</text>
<text x="41.8" y="185.8">2</text>
<text x="86" y="182.3">1</text>
<text x="93.4" y="184.9" transform="rotate(-90 93.4 184.9)">2</text>
<text x="267.7" y="185.9">D</text>
<text x="41.8" y="188.3">3</text>
<text x="41.8" y="190.9">4</text>
<text x="121.2" y="188.9">Dah</text>
<text x="122.1" y="191.5">Dit</text>
<text x="128.2" y="190.2">2</text>
<text x="128.2" y="187.7">3</text>
<text x="32" y="194.6">ICSPCLK</text>
<text x="32.3" y="192.1">ICSPDAT</text>
<text x="41.8" y="193.4">5</text>
<text x="41.8" y="196">6</text>
<text x="128.2" y="192.8">1</text>
<text x="35" y="205.8">1</text>
<text x="85" y="205.8">2</text>
<text x="135" y="205.8">3</text>
<text x="185" y="205.8">4</text>
<text x="235" y="205.8">5</text>
</g>
<g font-size="1.8" fill="#008484">
<text x="12.5" y="17.5">Conn_01x16</text>
<text x="17.2" y="14.9">J1</text>
<text x="43.2" y="17.7">5vto3v3</text>
<text x="80.6" y="17.7">PIC16F887</text>
<text x="177.3" y="21.9">TX2SA-L2-5</text>
<text x="181.6" y="19.4">RY2</text>
<text x="206.5" y="21.9">TX2SA-L2-5</text>
<text x="210.8" y="19.4">RY1</text>
<text x="139.7" y="28.7">R10</text>
<text x="151.5" y="29.3" transform="rotate(-90 151.5 29.3)">C</text>
<text x="174.6" y="27.1">SET-</text>
<text x="187.3" y="27.1">SET+</text>
<text x="203.8" y="27.1">SET-</text>
<text x="216.5" y="27.1">SET+</text>
<text x="221.6" y="24.6">VDD</text>
<text x="241.9" y="24.4">J6</text>
<text x="247.8" y="24.4">J11</text>
<text x="139.8" y="31.2">4k7</text>
<text x="144.7" y="32.1">B</text>
<text x="187.9" y="34.7">NC1</text>
<text x="217.1" y="34.7">NC1</text>
<text x="151.5" y="36.9" transform="rotate(-90 151.5 36.9)">E</text>
<text x="175.8" y="37.2">C1</text>
<text x="187.8" y="39.8">NO1</text>
<text x="205" y="37.2">C1</text>
<text x="217" y="39.8">NO1</text>
<text x="149.7" y="42.8">GND</text>
<text x="175.8" y="47.4">C2</text>
<text x="187.9" y="44.8">NC2</text>
<text x="205" y="47.4">C2</text>
<text x="217.1" y="44.8">NC2</text>
<text x="252.7" y="42.8">VDD</text>
<text x="187.8" y="49.9">NO2</text>
<text x="217" y="49.9">NO2</text>
<text x="139.7" y="59.1">R11</text>
<text x="151.5" y="59.8" transform="rotate(-90 151.5 59.8)">C</text>
<text x="173.4" y="57.5">RESET-</text>
<text x="186.1" y="57.5">RESET+</text>
<text x="215.3" y="57.5">RESET+</text>
<text x="221.6" y="55.1">VDD</text>
<text x="24" y="62.5">GND</text>
<text x="139.8" y="61.7">4k7</text>
<text x="144.7" y="62.6">B</text>
<text x="236.1" y="61.8">GND</text>
<text x="242.6" y="61.8">J7</text>
<text x="248.4" y="61.8">J12</text>
<text x="151.5" y="67.4" transform="rotate(-90 151.5 67.4)">E</text>
<text x="182.9" y="70.2">RY4</text>
<text x="212.1" y="70.2">RY3</text>
<text x="43.2" y="72.3">Display</text>
<text x="149.7" y="73.3">GND</text>
<text x="175.9" y="77.9">SET-</text>
<text x="178.5" y="72.7">TX2SA-L2-5</text>
<text x="188.6" y="77.9">SET+</text>
<text x="205.1" y="77.9">SET-</text>
<text x="207.8" y="72.7">TX2SA-L2-5</text>
<text x="217.8" y="77.9">SET+</text>
<text x="222.2" y="75.4">VDD</text>
<text x="241.4" y="74.6">J8</text>
<text x="248.4" y="75.1">J13</text>
<text x="139.7" y="79.5">R12</text>
<text x="139.8" y="82">4k7</text>
<text x="144.7" y="82.9">B</text>
<text x="151.5" y="80.1" transform="rotate(-90 151.5 80.1)">C</text>
<text x="151.5" y="87.7" transform="rotate(-90 151.5 87.7)">E</text>
<text x="177.1" y="88">C1</text>
<text x="189.1" y="85.5">NC1</text>
<text x="206.3" y="88">C1</text>
<text x="218.3" y="85.5">NC1</text>
<text x="149.7" y="93.6">GND</text>
<text x="189.1" y="90.6">NO1</text>
<text x="189.1" y="95.6">NC2</text>
<text x="218.3" y="90.6">NO1</text>
<text x="218.3" y="95.6">NC2</text>
<text x="253.4" y="93.6">VDD</text>
<text x="177.1" y="98.2">C2</text>
<text x="189.1" y="100.7">NO2</text>
<text x="206.3" y="98.2">C2</text>
<text x="218.3" y="100.7">NO2</text>
<text x="222.2" y="105.9">VDD</text>
<text x="139.7" y="109.9">R13</text>
<text x="139.8" y="112.5">4k7</text>
<text x="144.7" y="113.4">B</text>
<text x="151.5" y="110.6" transform="rotate(-90 151.5 110.6)">C</text>
<text x="174.7" y="108.3">RESET-</text>
<text x="187.4" y="108.3">RESET+</text>
<text x="203.9" y="108.3">RESET-</text>
<text x="216.6" y="108.3">RESET+</text>
<text x="236.1" y="112.6">GND</text>
<text x="242" y="112">J9</text>
<text x="248.4" y="112">J14</text>
<text x="151.5" y="118.2" transform="rotate(-90 151.5 118.2)">E</text>
<text x="149.1" y="125.3">GND</text>
<text x="140.8" y="129.8">SW2 +3V3</text>
<text x="30.3" y="136.5">SW1</text>
<text x="127.4" y="135.9">R8</text>
<text x="137" y="136.1">Band</text>
<text x="142.9" y="136.1">Select</text>
<text x="235.5" y="137.4">GND</text>
<text x="256" y="135.9">J10</text>
<text x="29.9" y="139">Menu</text>
<text x="123.7" y="143.7">GND</text>
<text x="127.4" y="138.5">10k</text>
<text x="256" y="138.5">Antenna</text>
<text x="21.5" y="147.5">GND</text>
<text x="48" y="145.4">R7</text>
<text x="48" y="148">10k</text>
<text x="140.8" y="145">SW3 +3V3</text>
<text x="78.2" y="155">4k7</text>
<text x="78.7" y="152.5">R3</text>
<text x="86.4" y="150.1">R5</text>
<text x="91.4" y="150.1">47k</text>
<text x="92.5" y="155.9">Q1</text>
<text x="127.4" y="151.2">R1</text>
<text x="127.4" y="153.7">10k</text>
<text x="138.1" y="151.4">Dim</text>
<text x="142.8" y="151.4">Level</text>
<text x="242.6" y="154.1">VDD</text>
<text x="247.9" y="154.1">PWR_FLAG</text>
<text x="92.5" y="158.3">MMBT3904</text>
<text x="123.7" y="159">GND</text>
<text x="179" y="158.7">+3V3</text>
<text x="201.2" y="158.5">TS78L03ACY_RMG</text>
<text x="208.2" y="156.1">U6</text>
<text x="246.8" y="159.4">C5</text>
<text x="246.8" y="162">1uF</text>
<text x="251.7" y="161.8">PWR_FLAG</text>
<text x="18.4" y="166">.001u</text>
<text x="21" y="163.4">C2</text>
<text x="27.3" y="166">.001u</text>
<text x="35.6" y="166">C4</text>
<text x="48.8" y="164.1">GND</text>
<text x="88.1" y="166.6">GND</text>
<text x="181.4" y="167.9">0.1uF</text>
<text x="196.1" y="162.8">OUTPUT</text>
<text x="196.1" y="165.3">GROUND_1</text>
<text x="212.8" y="165.3">GROUND_2</text>
<text x="217.3" y="162.8">INPUT</text>
<text x="23.4" y="171.7">GND</text>
<text x="129.4" y="170.4">Paddle</text>
<text x="173.2" y="172.3">GND</text>
<text x="182.2" y="169.8">C10</text>
<text x="188.5" y="169.8">GND</text>
<text x="242.4" y="169.8">GND</text>
<text x="79.5" y="179.2">4k7</text>
<text x="79.9" y="176.6">R4</text>
<text x="87" y="174.9">R6</text>
<text x="92.7" y="174.9">33k</text>
<text x="93.8" y="180">Q2</text>
<text x="23.4" y="182.8">+3V3</text>
<text x="93.8" y="182.4">MMBT3904</text>
<text x="130.3" y="184.3">J3</text>
<text x="143.4" y="181.2">GND</text>
<text x="47.8" y="189.9">J2</text>
<text x="89.4" y="190.7">GND</text>
<text x="131.5" y="191.4">T</text>
<text x="131.5" y="188.8">R</text>
<text x="24" y="193.9">GND</text>
<text x="47.8" y="192.4">ICSP</text>
<text x="131.5" y="193.9">S</text>
<text x="124.3" y="198.3">GND</text>
</g>
<g font-size="1.8" fill="#848400">
<text x="44.6" y="22.5">b</text>
<text x="57.6" y="21.8">b_3v3</text>
<text x="82.1" y="21.8">b_3v3</text>
<text x="44.6" y="27.5">a</text>
<text x="44.6" y="25">g</text>
<text x="57.6" y="25">g_3v3</text>
<text x="57.6" y="28.2">a_3v3</text>
<text x="82.1" y="28.2">a_3v3</text>
<text x="82.1" y="25">g_3v3</text>
<text x="44.6" y="32.6">f</text>
<text x="44.6" y="30.1">c</text>
<text x="44.6" y="35.2">D3</text>
<text x="57.7" y="31.3">c_3v3</text>
<text x="58" y="34.5">f_3v3</text>
<text x="82.1" y="31.3">c_3v3</text>
<text x="82.1" y="34.5">f_3v3</text>
<text x="106.6" y="33.2">R12s</text>
<text x="44.6" y="37.7">D4</text>
<text x="44.6" y="40.2">d</text>
<text x="56.3" y="37.7">D3_3v3</text>
<text x="56.3" y="40.9">D4_3v3</text>
<text x="82.1" y="37.7">D3_3v3</text>
<text x="82.1" y="40.9">D4_3v3</text>
<text x="44.6" y="47.9">D2</text>
<text x="44.6" y="42.8">e</text>
<text x="57.6" y="44">d_3v3</text>
<text x="57.7" y="47.2">e_3v3</text>
<text x="82.1" y="44">d_3v3</text>
<text x="82.1" y="47.2">e_3v3</text>
<text x="44.6" y="50.4">D1</text>
<text x="56.3" y="53.6">D1_3v3</text>
<text x="56.3" y="50.4">D2_3v3</text>
<text x="82.1" y="50.4">D2_3v3</text>
<text x="82.1" y="53.6">D1_3v3</text>
<text x="43.2" y="62">File:</text>
<text x="48.4" y="62">5vto3v3.kicad_sch</text>
<text x="106.9" y="63.7">R12r</text>
<text x="55.2" y="77.1">SCL</text>
<text x="82.1" y="77.1">SCL</text>
<text x="56.2" y="80.2">RS</text>
<text x="56.8" y="83.4">SI</text>
<text x="82.1" y="80.2">RS</text>
<text x="82.1" y="83.4">SI</text>
<text x="55.2" y="86.6">RST</text>
<text x="82.1" y="86.6">RST</text>
<text x="106.6" y="84">R34s</text>
<text x="52.9" y="92.9">Dim_1</text>
<text x="82.1" y="92.9">Dim_1</text>
<text x="52.9" y="96.1">Dim_0</text>
<text x="82.1" y="96.1">Dim_0</text>
<text x="43.2" y="102">File:</text>
<text x="48.4" y="102">Display.kicad_sch</text>
<text x="82.1" y="108.8">15_mtr</text>
<text x="82.1" y="112">20_mtr</text>
<text x="80.6" y="119.8">File:</text>
<text x="85.9" y="119.8">PIC16F887.kicad_sch</text>
<text x="98.7" y="116" transform="rotate(-90 98.7 116)">Dim</text>
<text x="104.4" y="116" transform="rotate(-90 104.4 116)">Band</text>
<text x="106.9" y="114.5">R34r</text>
</g>
<g font-size="1.8" fill="#0000c2">
<text x="238.8" y="22">Relay</text>
<text x="245.1" y="22">Headers</text>
<text x="17.8" y="136.9">Encoder</text>
<text x="93.8" y="161.7">20</text>
<text x="97.4" y="161.7">mtrs</text>
<text x="22.2" y="179.5">ICSP</text>
<text x="27.8" y="179.5">PIC16F887</text>
<text x="95" y="185.2">15</text>
<text x="98.6" y="185.2">mtrs</text>
<text x="85.1" y="195.3">Band</text>
<text x="91" y="195.3">Select</text>
</g>
<text font-size="1.8" fill="#008400" x="202.6" y="57.5">RESET-</text>
<g font-size="1.8" fill="#a1a1a1">
<text x="166.4" y="167.9">10u</text>
<text x="168.9" y="164.1">C11</text>
<text x="171.1" y="167.9">16V</text>
</g>
<g font-size="1.4" fill="#840000">
<text x="242.7" y="131.8">P1</text>
<text x="243.7" y="131.8">2</text>
<text x="243.2" y="136.9">2</text>
<text x="243.2" y="139.4">1</text>
</g>
<g font-size="1.4" fill="#008484">
<text x="246.1" y="137.9">2</text>
<text x="246.1" y="132.8">SHIELD</text>
<text x="246.1" y="140.4">1</text>
</g>
</svg>
